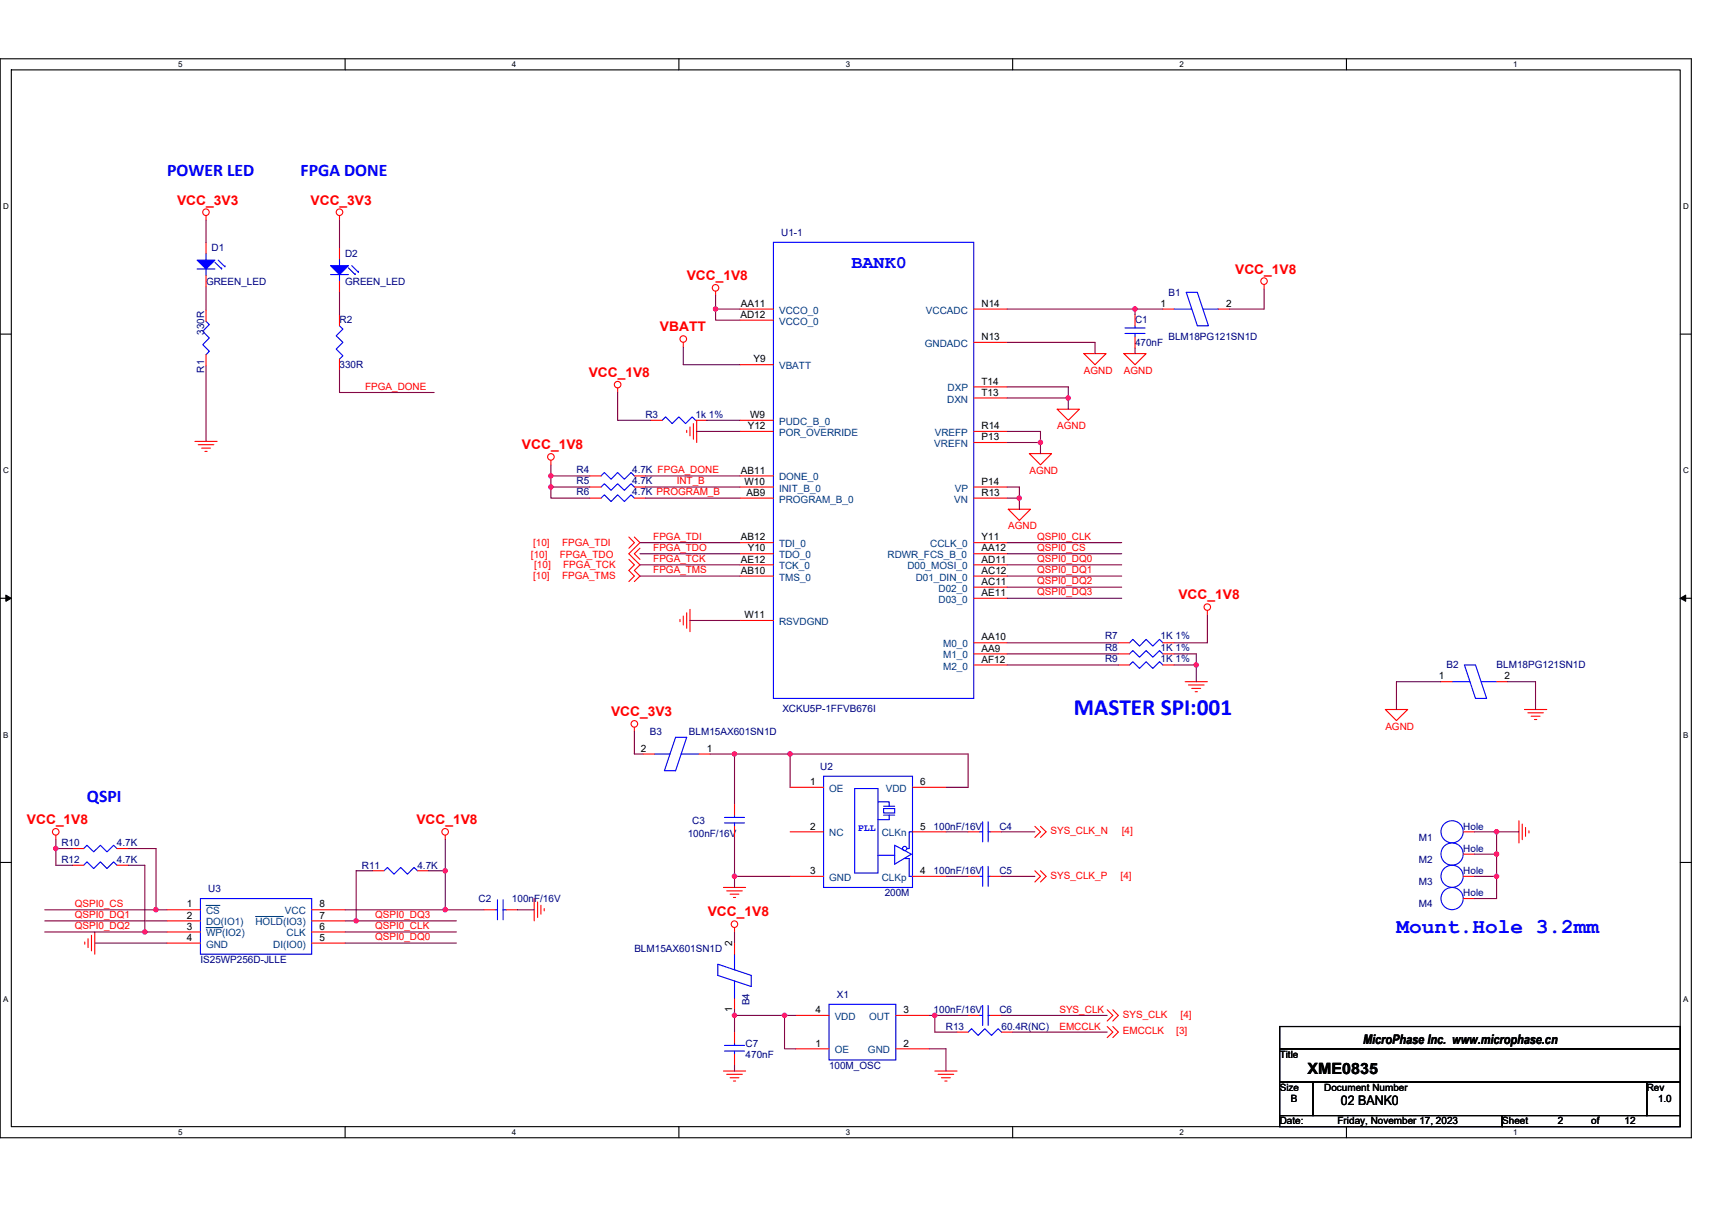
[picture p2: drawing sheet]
<svg xmlns="http://www.w3.org/2000/svg" width="297mm" height="210mm" viewBox="0 0 297 210" stroke-linecap="round" stroke-linejoin="round" font-family="sans-serif">
<path d="M0 10.2h293.5v187.2h-293.5zM2 12.1h289.5v183.4h-289.5z" fill="none" stroke="#000" stroke-width=".19"/>
<g fill="#fff">
<path d="M30.9 10.4h.8v1.6h-.8z"/>
<path d="M30.9 195.7h.8v1.6h-.8z"/>
</g>
<path d="M59.9 10.2v1.9M59.9 195.5v1.9" fill="none" stroke="#000" stroke-width=".19"/>
<g fill="#fff">
<path d="M88.8 10.4h.8v1.6h-.8z"/>
<path d="M88.8 195.7h.8v1.6h-.8z"/>
</g>
<path d="M117.8 10.2v1.9M117.8 195.5v1.9" fill="none" stroke="#000" stroke-width=".19"/>
<g fill="#fff">
<path d="M146.7 10.4h.8v1.6h-.8z"/>
<path d="M146.7 195.7h.8v1.6h-.8z"/>
</g>
<path d="M175.7 10.2v1.9M175.7 195.5v1.9" fill="none" stroke="#000" stroke-width=".19"/>
<g fill="#fff">
<path d="M204.7 10.4h.7v1.6h-.7z"/>
<path d="M204.7 195.7h.7v1.6h-.7z"/>
</g>
<path d="M233.6 10.2v1.9M233.6 195.5v1.9" fill="none" stroke="#000" stroke-width=".19"/>
<g fill="#fff">
<path d="M262.6 10.4h.7v1.6h-.7z"/>
<path d="M262.6 195.7h.7v1.6h-.7z"/>
<path d="M.5 35.1h1v1.5h-1z"/>
<path d="M292 35.1h1v1.5h-1z"/>
<path d="M.5 80.9h1v1.5h-1z"/>
<path d="M292 80.9h1v1.5h-1z"/>
</g>
<path d="M0 58h2M291.5 58h2" fill="none" stroke="#000" stroke-width=".19"/>
<g fill="#fff">
<path d="M.5 126.7h.9v1.6h-.9z"/>
<path d="M292 126.7h.9v1.6h-.9z"/>
</g>
<path d="M0 103.8h2M291.5 103.8h2" fill="none" stroke="#000" stroke-width=".19"/>
<path d="M1 103.3l1 .5-1 .6zM291.5 103.8l1-.5v1.1z" fill="#000" stroke="#000" stroke-width=".17"/>
<g fill="#fff">
<path d="M.5 172.6h.9v1.5h-.9z"/>
<path d="M292 172.6h.9v1.5h-.9z"/>
</g>
<path d="M0 149.7h2M291.5 149.7h2M222 178.1h69.5v3.9h-69.5zM222 182h69.5v5.8h-69.5zM222 187.8h5.8v5.8h-5.8zM222 193.6h38.6v1.9h-38.6zM227.8 187.8h57.9v5.8h-57.9zM260.6 193.6h30.9v1.9h-30.9zM285.7 187.8h5.8v5.8h-5.8z" fill="none" stroke="#000" stroke-width=".19"/>
<g fill="none" stroke="#f00" stroke-width=".19">
<path d="M35.7 37.4v.8M58.9 37.4v.8M35.7 53.8v2M35.7 47.8v2M35.7 42.1v1.9M58.9 54.6v1.9M58.9 48.8v1.9M58.9 43v1.9M118.6 59.4v.8M124.2 50.5v.8M128.4 53.6h5.8M128.4 55.6h5.8"/>
<path d="M168.9 59.4h5.8M168.9 53.6h5.8M196.9 54.6v1.9M196.9 58.5v1.9M201.8 53.6h1.9M211.4 53.6h1.9M219.3 49.4v.8M33.8 76.6h3.9M34.4 77.2h2.7M35 77.8h1.5M35.6 78.3h.3M35.7 61.6v1.9"/>
<path d="M58.9 62.3v1.9M95.6 79.9v.8M107.2 67.3v.8M113 72.9h1.9M119.1 74.7v.4M119.7 74.1v1.5M120.3 73.5v2.7M120.7 72.9h1.9M120.9 72.9v3.9M128.4 72.9h5.8M128.4 74.9h5.8M128.4 63.3h5.8"/>
<path d="M168.9 76.8h5.8M168.9 74.9h5.8M168.9 67.1h5.8M168.9 69.1h5.8M178.6 78.7h3.9l-2 2zM183.4 71h3.9l-1.9 1.9zM188.1 61.4h3.8l-1.9 1.9zM195 61.4h3.9l-2 1.9zM102.3 82.6h2M102.3 84.5h2M102.3 86.4h2M109.1 93.2l1 1-1 .9"/>
<path d="M109.1 97.1l1 .9-1 1 1 1-1 .9M110.1 82.6h1.9M110.1 84.5h1.9M110.1 86.4h1.9M110.1 93.2l.9 1-1.9 1.9 1.9 1.9-.9 1 .9 1-.9 .9M111 95.1l-.9 1 .9 1M128.4 82.6h5.8M128.4 84.5h5.8M128.4 86.4h5.8M128.4 98h5.8M128.4 94.2h5.8M128.4 96.1h5.8"/>
<path d="M128.4 100h5.8M168.9 94.2h5.8M168.9 98h5.8M168.9 100h5.8M168.9 96.1h5.8M168.9 86.4h5.8M168.9 84.5h5.8M174.9 88.4h3.9l-1.9 1.9zM118 107.5v.4M118.6 106.9v1.6M119.1 106.3v2.7M119.7 105.7v3.9"/>
<path d="M128.4 107.7h5.8M168.9 101.9h5.8M168.9 103.8h5.8M168.9 111.5h5.8M168.9 113.5h5.8M168.9 115.4h5.8M194 113.5h2M194 115.4h2M194 111.5h2M201.8 113.5h1.9M201.8 115.4h1.9M201.8 111.5h1.9"/>
<path d="M205.6 118.3h3.9M206.2 118.9h2.7M206.8 119.5h1.5M209.5 105.9v.8M250 118.3h1.9M259.7 118.3h1.9M110.1 126.2v.8M111.6 130.9h1.9M121.3 130.9h1.9M127.4 139.5v2M137.1 136.6h5.8M158.3 136.6h5.8"/>
<path d="M207.4 120h.3M240.4 123.1h3.8l-1.9 2zM264.5 123.1h3.9M265.1 123.7h2.7M265.7 124.3h1.5M266.2 124.9h.4M9.7 144.9v.8M12.6 150.2h1.9M12.6 147.3h1.9M20.3 150.2h1.9M20.3 147.3h1.9M29 157.9h5.8"/>
<path d="M29 159.8h5.8M54.1 159.8h5.8M54.1 157.9h5.8M64.7 151.1h1.9M72.4 151.1h2M77.3 144.9v.8M84 157.9h1.9M87.9 157.9h1.9M92.7 155.9v3.9M93.3 156.5v2.7M93.8 157.1v1.5M94.4 157.7v.4"/>
<path d="M125.5 154h3.9M126.1 154.6h2.7M126.7 155.2h1.5M127.3 155.7h.3M127.4 143.4v1.9M137.1 144.4h5.8M137.1 152.1h5.8M158.3 152.1h5.8M158.3 144.4h5.8M168 144.4h1.9M168 152.1h1.9M171.8 144.4h2"/>
<path d="M171.8 152.1h2M179.6 151.1l.9 1-.9 1M179.6 143.4l.9 1-.9 .9M180.5 151.1l1 1-1 1M180.5 143.4l1 1-1 .9M253.9 155.9h1.9M253.9 144.4h1.9M253.9 152.1h1.9M253.9 148.2h1.9M263.5 142.4v3.9M264.1 143v2.7M264.7 143.6v1.5"/>
<path d="M265.3 144.2v.3M14.7 163.5v.4M15.3 162.9v1.5M15.9 162.3v2.7M16.4 161.7v3.9M29 161.7h5.8M29 163.7h5.8M54.1 163.7h5.8M54.1 161.7h5.8M127.4 161v.7M127.4 179.1v1.9M127.4 173.3v1.9"/>
<path d="M127.4 163.7v1.9M138.1 176.2h5.7M155.4 176.2h5.8M166 179.1h2M168 176.2h1.9M171.8 176.2h2M173.8 179.1h1.9M192.1 175.2l1 1-1 1M192.1 178.1l1 1-1 1M193.1 175.2l.9 1-.9 1M193.1 178.1l.9 1-.9 1M125.5 185.9h3.9"/>
<path d="M126.1 186.4h2.7M126.7 187h1.5M127.3 187.6h.3M127.4 183v1.9M138.1 182h5.7M155.4 182h5.8M162.2 185.9h3.8M162.8 186.4h2.7M163.3 187h1.6M163.9 187.6h.4"/>
<circle cx="35.7" cy="36.8" r=".57"/>
<circle cx="58.9" cy="36.8" r=".57"/>
<circle cx="118.6" cy="58.8" r=".57"/>
<circle cx="124.1" cy="50" r=".57"/>
<circle cx="219.3" cy="48.8" r=".57"/>
<circle cx="95.6" cy="79.3" r=".57"/>
<circle cx="107.2" cy="66.7" r=".57"/>
<circle cx="209.5" cy="105.4" r=".57"/>
<circle cx="110.1" cy="125.6" r=".57"/>
<circle cx="9.7" cy="144.4" r=".57"/>
<circle cx="77.2" cy="144.4" r=".57"/>
<circle cx="127.4" cy="160.4" r=".57"/>
</g>
<g fill="none" stroke="#00f" stroke-width=".19">
<path d="M34.2 46.7h3.1M35.7 55.8l.6 .5-1.1 1.2 1.1 1.2-1.1 1.1 1.1 1.2-.6 .6M35.7 44v1.1M35.7 46.7v1.1M37.3 45.5l1.2 1.2v-.2M37.9 45.1l1.1 1.2v-.2M57.4 47.6h3M58.9 56.5l.6 .6-1.2 1.2 1.2 1.1-1.2 1.2 1.2 1.1-.6 .6M58.9 44.9v1.2M58.9 47.6v1.2M60.4 46.5l1.2 1.1v-.1M61 46.1l1.2 1.2v-.2"/>
<path d="M134.2 42.1h34.7v79.1h-34.7zM195.2 57.9h3.5M195.2 56.9h3.5M196.9 56.5v.4M196.9 57.9v.6M203.7 53.6h3.1M205.8 50.7h1.9l2 5.8h-2zM208.7 53.6h2.7M114.9 72.9l.6-.6 1.1 1.2 1.2-1.2 1.2 1.2 1.1-1.2 .6 .6M104.3 82.6l.6-.6 1.1 1.2 1.2-1.2 1.1 1.2 1.2-1.2 .6 .6M104.3 84.5l.6-.6 1.1 1.2 1.2-1.2 1.1 1.2 1.2-1.2 .6 .6M104.3 86.4l.6-.5 1.1 1.1 1.2-1.1 1.1 1.1 1.2-1.1 .6 .5"/>
<path d="M196 113.5l.6-.6 1.1 1.1 1.2-1.1 1.1 1.1 1.2-1.1 .6 .6M196 115.4l.6-.6 1.1 1.2 1.2-1.2 1.1 1.2 1.2-1.2 .6 .6M196 111.5l.6-.5 1.1 1.1 1.2-1.1 1.1 1.1 1.2-1.1 .6 .5M251.9 118.3h3.1M254.1 115.4h1.9l1.9 5.8h-1.9zM257 118.3h2.7M113.5 130.9h2.7M117.2 128h1.9l-1.9 5.8h-1.9zM118.2 130.9h3.1M142.9 134.7h15.4v19.3h-15.4zM148.3 136.8h4v14.7h-4zM152.3 139.1h2v.8"/>
<path d="M153.3 139.9h1.9M14.5 150.2l.6-.6 1.2 1.1 1.1-1.1 1.2 1.1 1.1-1.1 .6 .6M14.5 147.3l.6-.6 1.2 1.1 1.1-1.1 1.2 1.1 1.1-1.1 .6 .6M34.8 155.9h19.3v9.7h-19.3zM66.6 151.1l.6-.6 1.2 1.2 1.1-1.2 1.2 1.2 1.1-1.2 .6 .6M85.9 157.9h.4M86.3 156.1v3.5M87.3 156.1v3.5M87.3 157.9h.6M125.7 142.8h3.5M125.7 141.9h3.5M127.4 141.5v.4"/>
<path d="M127.4 142.8v.6M152.3 148.4h2.9M153.3 140.3h1.9v.8h-1.9zM153.3 141.5h1.9M154.3 141.5v.7h-2M155.2 146.7l2.9 1.5-2.9 1.8zM157 149h.8v3.1h.5M158.3 144.4h-.5v2.9h-.4M169.9 144.4h.6M169.9 152.1h.6M170.5 142.6v3.5M170.5 150.3v3.5"/>
<path d="M171.4 144.4h.4M171.4 152.1h.4M171.4 142.6v3.5M171.4 150.3v3.5M124.5 167.3l5.8 2v1.9l-5.8-1.9zM127.4 170.2v3.1M127.4 165.6v2.7M143.8 174.3h11.6v9.6h-11.6zM168 179.1l.6-.6 1.1 1.2 1.2-1.2 1.1 1.2 1.2-1.2 .6 .6M169.9 176.2h.6M170.5 174.5v3.4M171.4 176.2h.4"/>
<path d="M171.4 174.5v3.4M125.7 182.4h3.5M125.7 181.4h3.5M127.4 181v.4M127.4 182.4v.6"/>
<circle cx="157" cy="147.2" r=".38"/>
<circle cx="251.9" cy="155.9" r="1.93"/>
<circle cx="251.9" cy="148.2" r="1.93"/>
<circle cx="251.9" cy="144.3" r="1.92"/>
<circle cx="251.9" cy="152.1" r="1.92"/>
</g>
<path d="M35.7 157.1h2.5M44.3 159h4.8M35.7 161h2.9" fill="none" stroke="#004080" stroke-width=".17"/>
<g fill="#00f" stroke="#00f" stroke-width=".19">
<path d="M34.2 45.1h3.1l-1.6 1.6z" fill-rule="evenodd"/>
<path d="M57.4 46.1h3l-1.5 1.5z" fill-rule="evenodd"/>
</g>
<g fill="none" stroke="#800040" stroke-width=".19">
<path d="M35.7 38.2v3.9M58.9 38.2v4.8M35.7 49.8v4M58.9 50.7v3.9M124.2 53.6v2h4.2M124.2 53.6h4.2M124.2 51.3v2.3M174.7 59.4h15.3v2M174.7 53.6h22.2M196.9 53.6v1M196.9 53.6h4.9M219.3 50.2v3.4h-6"/>
<path d="M35.7 63.5v13.1M58.9 64.2v3.9h16.4M107.2 68.1v4.8h5.8M118.6 60.2v3.1h9.8M120.9 74.9h7.5M122.6 72.9h5.8M174.7 76.8h5.8M174.7 67.1h10.7v3.9M174.7 69.1h10.7M174.7 74.9h5.8v1.9M180.5 76.8v1.9M196.9 60.4v1"/>
<path d="M95.6 82.6v1.9M95.6 80.7v1.9M95.6 84.5v1.9h6.7M95.6 82.6h6.7M95.6 84.5h6.7M111 96.1h17.4M111 94.2h17.4M111 98h17.4M111 100h17.4M112 86.4h16.4M112 84.5h16.4M112 82.6h16.4"/>
<path d="M174.7 96.1h19.9M174.7 100h19.9M174.7 94.2h19.9M174.7 98h19.9M174.7 84.5h2.2v1.9M174.7 86.4h2.2M176.9 86.4v2M119.7 107.7h8.7M174.7 101.9h19.9M174.7 103.8h19.9M174.7 111.5h19.3M174.7 113.5h19.3"/>
<path d="M174.7 115.4h19.3M203.7 115.4h3.9M203.7 113.5h3.9v1.9M207.6 115.4v2.9M209.5 106.7v4.8h-5.8M250 118.3h-7.7v4.8M261.6 118.3h4.8v4.8M110.1 127v3.9h1.5M123.2 130.9h4.2M127.4 130.9v8.6M127.4 130.9h9.7v5.7M137.1 130.9h30.9v5.7h-3.9"/>
<path d="M7.8 157.9h19.3M7.8 159.8h21.2M9.7 147.3v2.9h2.9M9.7 145.7v1.6M9.7 147.3h2.9M22.2 150.2h2.9v11.5M22.2 147.3h4.9v10.6M27.1 157.9h1.9M59.9 159.8h1.9M59.9 157.9h17.4M61.8 159.8h17.4M64.7 151.1h-2.9v8.7"/>
<path d="M74.4 151.1h2.9M77.3 151.1v6.8M77.3 145.7v5.4M77.3 157.9h6.7M89.8 157.9h2.9M127.4 145.3v6.8M127.4 152.1h9.7M127.4 152.1v1.9M164.1 144.4h3.9M164.1 152.1h3.9M173.8 144.4h5.8M173.8 152.1h5.8"/>
<path d="M255.8 152.1h3.9M255.8 148.2h3.9M255.8 144.4h7.7M259.7 148.2v3.9M259.7 152.1v3.8h-3.9M259.7 144.4v3.8M7.8 161.7h17.3M16.4 163.7h12.6M25.1 161.7h3.9M59.9 161.7h19.3M59.9 163.7h19.3M127.4 176.2v2.9"/>
<path d="M127.4 161.7v2M127.4 175.2v1M127.4 176.2h8.7M136.1 176.2h2M136.1 176.2v5.8h2M161.2 176.2h1M162.2 176.2v2.9h3.8M162.2 176.2h5.8M173.8 176.2h18.3M175.7 179.1h16.4M127.4 184.9v1M161.2 182h2.9v3.9"/>
</g>
<g fill="#f0f" stroke="#f0f" stroke-width=".19">
<circle cx="259.7" cy="144.3" r=".38"/>
<circle cx="259.7" cy="152.1" r=".38"/>
<circle cx="259.7" cy="148.2" r=".38"/>
<circle cx="95.6" cy="84.5" r=".38"/>
<circle cx="124.1" cy="53.6" r=".38"/>
<circle cx="196.9" cy="53.6" r=".38"/>
<circle cx="180.5" cy="76.8" r=".38"/>
<circle cx="185.3" cy="69.1" r=".38"/>
<circle cx="176.8" cy="86.4" r=".38"/>
<circle cx="95.6" cy="82.6" r=".38"/>
<circle cx="25.1" cy="161.7" r=".38"/>
<circle cx="9.7" cy="147.2" r=".38"/>
<circle cx="77.2" cy="151.1" r=".38"/>
<circle cx="77.2" cy="157.9" r=".38"/>
<circle cx="27" cy="157.9" r=".38"/>
<circle cx="61.8" cy="159.8" r=".38"/>
<circle cx="127.4" cy="130.8" r=".38"/>
<circle cx="137.1" cy="130.8" r=".38"/>
<circle cx="127.4" cy="152.1" r=".38"/>
<circle cx="127.4" cy="176.2" r=".38"/>
<circle cx="136.1" cy="176.2" r=".38"/>
<circle cx="162.2" cy="176.2" r=".38"/>
<circle cx="207.5" cy="115.4" r=".38"/>
</g>
<text font-size="4" fill="#00f" x="186.3" y="124.1">MASTER SPI:001</text>
<text font-size="3.7" fill="#00f" x="242.3" y="161.9">Mount.Hole 3.2mm</text>
<g font-size="3.1" fill="#00f">
<text x="29" y="30.5">POWER LED</text>
<text x="52.2" y="30.5">FPGA DONE</text>
<text x="147.7" y="46.6">BANK0</text>
<text x="15.1" y="139.2">QSPI</text>
</g>
<text font-size="2.7" x="226.9" y="186.4">XME0835</text>
<g font-size="2.3" fill="#f00">
<text x="30.7" y="35.5">VCC_3V3</text>
<text x="53.9" y="35.5">VCC_3V3</text>
<text x="214.3" y="47.5">VCC_1V8</text>
<text x="119.1" y="48.6">VCC_1V8</text>
<text x="114.5" y="57.5">VBATT</text>
<text x="102.1" y="65.4">VCC_1V8</text>
<text x="90.6" y="78">VCC_1V8</text>
<text x="204.5" y="104">VCC_1V8</text>
<text x="106" y="124.3">VCC_3V3</text>
<text x="4.7" y="143">VCC_1V8</text>
<text x="72.2" y="143">VCC_1V8</text>
<text x="122.8" y="159">VCC_1V8</text>
</g>
<g font-size="2.3">
<text x="236.5" y="181.1">MicroPhase Inc. www.microphase.cn</text>
<text x="232.6" y="191.8">02 BANK0</text>
</g>
<g font-size="1.7" fill="#000080">
<text x="135.5" y="40.9">U1-1</text>
<text x="36.7" y="43.6">D1</text>
<text x="59.9" y="44.6">D2</text>
<text x="35.7" y="49.4">GREEN_LED</text>
<text x="59.9" y="49.4">GREEN_LED</text>
<text x="202.7" y="51.3">B1</text>
<text x="35.4" y="58.1" transform="rotate(-90 35.4 58.1)">330R</text>
<text x="58.9" y="56.1">R2</text>
<text x="196.9" y="56.1">C1</text>
<text x="202.7" y="59">BLM18PG121SN1D</text>
<text x="35.4" y="64.6" transform="rotate(-90 35.4 64.6)">R1</text>
<text x="58.9" y="63.9">330R</text>
<text x="196.9" y="60">470nF</text>
<text x="112" y="72.6">R3</text>
<text x="120.7" y="72.6">1k 1%</text>
<text x="100" y="82">R4</text>
<text x="100" y="83.9">R5</text>
<text x="109.7" y="82">4.7K FPGA_DONE</text>
<text x="109.7" y="83.9">4.7K</text>
<text x="100" y="85.9">R6</text>
<text x="109.7" y="85.9">4.7K PROGRAM_B</text>
<text x="191.7" y="112.9">R8</text>
<text x="191.7" y="111">R7</text>
<text x="201.4" y="112.9">1K 1%</text>
<text x="201.4" y="111">1K 1%</text>
<text x="191.7" y="114.8">R9</text>
<text x="201.4" y="114.8">1K 1%</text>
<text x="251" y="116">B2</text>
<text x="259.7" y="116">BLM18PG121SN1D</text>
<text x="135.7" y="123.5">XCKU5P-1FFVB676I</text>
<text x="112.8" y="127.6">B3</text>
<text x="119.5" y="127.6">BLM15AX601SN1D</text>
<text x="142.3" y="133.6">U2</text>
<text x="120.1" y="143">C3</text>
<text x="162" y="144">100nF/16V</text>
<text x="173.4" y="144">C4</text>
<text x="253.9" y="144">Hole</text>
<text x="10.6" y="149.8">R12</text>
<text x="10.6" y="146.9">R10</text>
<text x="20.3" y="149.8">4.7K</text>
<text x="20.3" y="146.9">4.7K</text>
<text x="119.3" y="145.3">100nF/16V</text>
<text x="246.2" y="145.9">M1</text>
<text x="246.2" y="149.8">M2</text>
<text x="253.9" y="147.8">Hole</text>
<text x="36.1" y="154.8">U3</text>
<text x="62.8" y="150.7">R11</text>
<text x="72.4" y="150.7">4.7K</text>
<text x="153.5" y="155.6">200M</text>
<text x="162" y="151.7">100nF/16V</text>
<text x="173.4" y="151.7">C5</text>
<text x="246.2" y="153.6">M3</text>
<text x="253.9" y="155.6">Hole</text>
<text x="253.9" y="151.7">Hole</text>
<text x="83" y="156.5">C2</text>
<text x="88.8" y="156.5">100nF/16V</text>
<text x="246.2" y="157.5">M4</text>
<text x="34.8" y="167.1">IS25WP256D-JLLE</text>
<text x="110.1" y="165.2">BLM15AX601SN1D</text>
<text x="145.2" y="173.1">X1</text>
<text x="130" y="174.5" transform="rotate(-90 130 174.5)">B4</text>
<text x="162" y="175.8">100nF/16V</text>
<text x="164.1" y="178.7">R13</text>
<text x="173.4" y="175.8">C6</text>
<text x="173.8" y="178.7">60.4R(NC)</text>
<text x="129.4" y="181.6">C7</text>
<text x="129.4" y="183.6">470nF</text>
<text x="143.8" y="185.5">100M_OSC</text>
</g>
<g font-size="1.7">
<text x="128.6" y="53.2">AA11</text>
<text x="170.3" y="53.2">N14</text>
<text x="201.4" y="53.2">1</text>
<text x="212.8" y="53.2">2</text>
<text x="128.5" y="55.2">AD12</text>
<text x="170.3" y="59">N13</text>
<text x="130.7" y="62.9">Y9</text>
<text x="170.3" y="66.7">T14</text>
<text x="170.3" y="68.7">T13</text>
<text x="129.7" y="74.5">Y12</text>
<text x="130.2" y="72.5">W9</text>
<text x="170.3" y="76.4">P13</text>
<text x="170.3" y="74.5">R14</text>
<text x="128.6" y="82.2">AB11</text>
<text x="129.2" y="84.1">W10</text>
<text x="129.5" y="86">AB9</text>
<text x="170.3" y="86">R13</text>
<text x="170.3" y="84.1">P14</text>
<text x="128.6" y="93.8">AB12</text>
<text x="129.7" y="95.7">Y10</text>
<text x="170.3" y="95.7">AA12</text>
<text x="170.3" y="93.8">Y11</text>
<text x="128.6" y="97.6">AE12</text>
<text x="128.6" y="99.6">AB10</text>
<text x="170.3" y="99.6">AC12</text>
<text x="170.3" y="97.6">AD11</text>
<text x="170.3" y="101.5">AC11</text>
<text x="129.2" y="107.3">W11</text>
<text x="170.3" y="103.4">AE11</text>
<text x="170.3" y="111.1">AA10</text>
<text x="170.3" y="113.1">AA9</text>
<text x="170.3" y="115">AF12</text>
<text x="249.6" y="117.9">1</text>
<text x="261" y="117.9">2</text>
<text x="111.2" y="130.5">2</text>
<text x="122.6" y="130.5">1</text>
<text x="140.6" y="136.2">1</text>
<text x="159.7" y="136.2">6</text>
<text x="140.6" y="144">2</text>
<text x="159.7" y="144">5</text>
<text x="140.6" y="151.7">3</text>
<text x="159.7" y="151.7">4</text>
<text x="32.4" y="157.5">1</text>
<text x="32.4" y="159.4">2</text>
<text x="32.4" y="161.3">3</text>
<text x="55.4" y="159.4">7</text>
<text x="55.4" y="161.3">6</text>
<text x="55.4" y="157.5">8</text>
<text x="32.4" y="163.3">4</text>
<text x="55.4" y="163.3">5</text>
<text x="127" y="164.2" transform="rotate(-90 127 164.2)">2</text>
<text x="127" y="175.6" transform="rotate(-90 127 175.6)">1</text>
<text x="141.5" y="175.8">4</text>
<text x="156.8" y="175.8">3</text>
<text x="141.5" y="181.6">1</text>
<text x="156.8" y="181.6">2</text>
<text x="222" y="183.6">Title</text>
<text x="222" y="189.3">Size</text>
<text x="224" y="191.3">B</text>
<text x="229.8" y="189.3">Document Number</text>
<text x="285.7" y="189.3">Rev</text>
<text x="287.7" y="191.3">1.0</text>
<text x="222" y="195.1">Date:</text>
<text x="232.1" y="195.1">Friday, November 17, 2023</text>
<text x="260.6" y="195.1">Sheet</text>
<text x="270.3" y="195.1">2</text>
<text x="276.1" y="195.1">of</text>
<text x="281.9" y="195.1">12</text>
</g>
<g font-size="1.7" fill="#004080">
<text x="135.2" y="54.4">VCCO_0</text>
<text x="135.2" y="56.3">VCCO_0</text>
<text x="160.7" y="54.4">VCCADC</text>
<text x="135.2" y="64.1">VBATT</text>
<text x="160.5" y="60.2">GNDADC</text>
<text x="164.3" y="69.8">DXN</text>
<text x="164.4" y="67.9">DXP</text>
<text x="135.2" y="73.7">PUDC_B_0</text>
<text x="135.2" y="75.6">POR_OVERRIDE</text>
<text x="162.1" y="77.6">VREFN</text>
<text x="162.2" y="75.6">VREFP</text>
<text x="135.2" y="83.4">DONE_0</text>
<text x="135.2" y="85.3">INIT_B_0</text>
<text x="135.2" y="87.2">PROGRAM_B_0</text>
<text x="165.6" y="87.2">VN</text>
<text x="165.6" y="85.3">VP</text>
<text x="135.2" y="95">TDI_0</text>
<text x="161.4" y="95">CCLK_0</text>
<text x="135.2" y="98.8">TCK_0</text>
<text x="135.2" y="96.9">TDO_0</text>
<text x="135.2" y="100.8">TMS_0</text>
<text x="154" y="96.9">RDWR_FCS_B_0</text>
<text x="157.4" y="98.8">D00_MOSI_0</text>
<text x="158.9" y="100.8">D01_DIN_0</text>
<text x="162.8" y="102.7">D02_0</text>
<text x="162.8" y="104.6">D03_0</text>
<text x="135.2" y="108.5">RSVDGND</text>
<text x="163.6" y="112.3">M0_0</text>
<text x="163.6" y="114.3">M1_0</text>
<text x="163.6" y="116.2">M2_0</text>
<text x="143.9" y="137.4">OE</text>
<text x="153.7" y="137.4">VDD</text>
<text x="143.9" y="145.1">NC</text>
<text x="153" y="145.1">CLKn</text>
<text x="143.9" y="152.9">GND</text>
<text x="153" y="152.9">CLKp</text>
<text x="35.7" y="158.7">CS</text>
<text x="35.7" y="160.6">DO(IO1)</text>
<text x="44.3" y="160.6">HOLD(IO3)</text>
<text x="49.4" y="158.7">VCC</text>
<text x="35.7" y="162.5">WP(IO2)</text>
<text x="35.7" y="164.4">GND</text>
<text x="47.4" y="164.4">DI(IO0)</text>
<text x="49.7" y="162.5">CLK</text>
<text x="144.8" y="177">VDD</text>
<text x="150.8" y="177">OUT</text>
<text x="144.8" y="182.8">OE</text>
<text x="150.6" y="182.8">GND</text>
</g>
<g font-size="1.7" fill="#f00">
<text x="188.1" y="64.8">AGND</text>
<text x="195" y="64.8">AGND</text>
<text x="63.3" y="67.6">FPGA_DONE</text>
<text x="183.4" y="74.5">AGND</text>
<text x="178.6" y="82.2">AGND</text>
<text x="117.4" y="84">INT_B</text>
<text x="92.5" y="94.7">[10]</text>
<text x="97.5" y="94.7">FPGA_TDI</text>
<text x="113.3" y="95.6">FPGA_TDO</text>
<text x="113.3" y="93.7">FPGA_TDI</text>
<text x="174.9" y="91.9">AGND</text>
<text x="179.9" y="95.6">QSPI0_CS</text>
<text x="179.9" y="93.7">QSPI0_CLK</text>
<text x="92.1" y="96.9">[10]</text>
<text x="92.5" y="100.5">[10]</text>
<text x="92.7" y="98.6">[10]</text>
<text x="97.1" y="96.9">FPGA_TDO</text>
<text x="97.5" y="100.5">FPGA_TMS</text>
<text x="97.7" y="98.6">FPGA_TCK</text>
<text x="113.3" y="97.5">FPGA_TCK</text>
<text x="113.3" y="99.5">FPGA_TMS</text>
<text x="179.9" y="101.4">QSPI0_DQ2</text>
<text x="179.9" y="99.5">QSPI0_DQ1</text>
<text x="179.9" y="97.5">QSPI0_DQ0</text>
<text x="179.9" y="103.3">QSPI0_DQ3</text>
<text x="240.4" y="126.6">AGND</text>
<text x="182.3" y="144.7">SYS_CLK_N</text>
<text x="194.6" y="144.7">[4]</text>
<text x="182.3" y="152.5">SYS_CLK_P</text>
<text x="194.4" y="152.5">[4]</text>
<text x="13" y="157.4">QSPI0_CS</text>
<text x="13" y="159.3">QSPI0_DQ1</text>
<text x="13" y="161.2">QSPI0_DQ2</text>
<text x="65.1" y="161.2">QSPI0_CLK</text>
<text x="65.1" y="159.3">QSPI0_DQ3</text>
<text x="65.1" y="163.2">QSPI0_DQ0</text>
<text x="183.8" y="175.7">SYS_CLK</text>
<text x="183.8" y="178.7">EMCCLK</text>
<text x="194.8" y="176.6">SYS_CLK</text>
<text x="194.8" y="179.5">EMCCLK</text>
<text x="204.1" y="179.5">[3]</text>
<text x="204.8" y="176.6">[4]</text>
</g>
<text font-size="1.7" fill="#00f" x="148.9" y="144.2">PLL</text>
<g font-size="1.4">
<text x="30.9" y="11.7">5</text>
<text x="88.8" y="11.7">4</text>
<text x="146.7" y="11.7">3</text>
<text x="204.7" y="11.7">2</text>
<text x="262.6" y="11.7">1</text>
<text x=".5" y="36.3">D</text>
<text x="292" y="36.3">D</text>
<text x=".5" y="82.1">C</text>
<text x="292" y="82.1">C</text>
<text x=".5" y="128">B</text>
<text x="292" y="128">B</text>
<text x=".5" y="173.8">A</text>
<text x="292" y="173.8">A</text>
<text x="30.9" y="197">5</text>
<text x="88.8" y="197">4</text>
<text x="146.7" y="197">3</text>
<text x="204.7" y="197">2</text>
<text x="262.6" y="197">1</text>
</g>
</svg>
